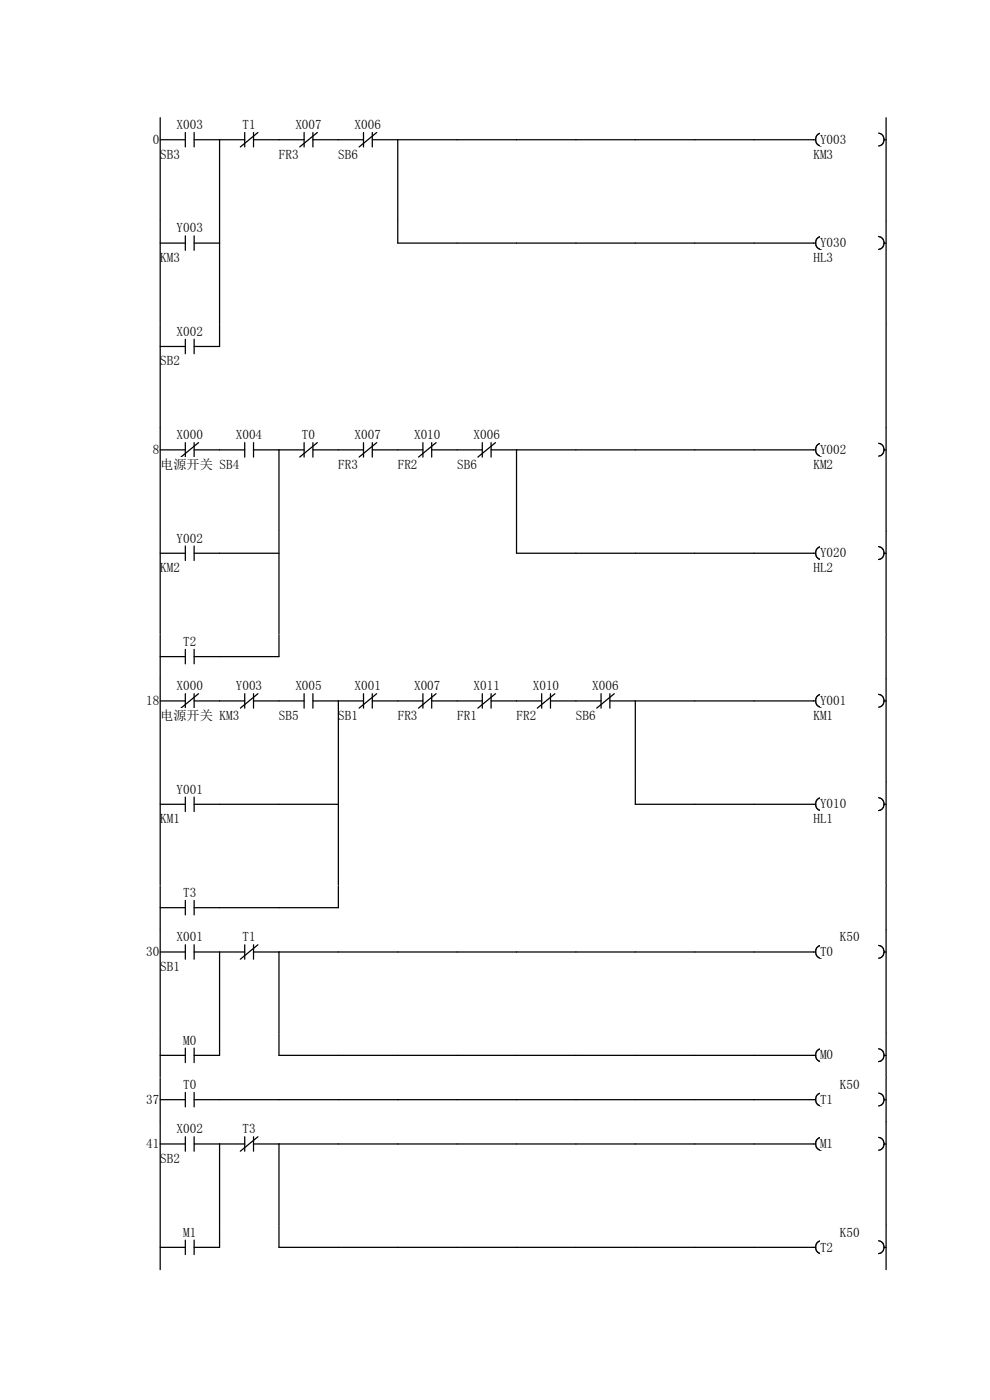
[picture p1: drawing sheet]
<svg xmlns="http://www.w3.org/2000/svg" width="210mm" height="297mm" viewBox="0 0 210 297" stroke-linecap="round" stroke-linejoin="round" font-family="sans-serif">
<path d="M34 29.6h5.3M39.3 28.1v3.1M41.2 29.6h5.4M41.2 28.1v3.1" fill="none" stroke="#070000" stroke-width=".27"/>
<path d="M34 31.2h4.2v2.8h-4.2z" fill="#fff"/>
<path d="M34 25v21.9" fill="none" stroke="#070000" stroke-width=".27"/>
<path d="M51.4 25h2.8v2.8h-2.8z" fill="#fff"/>
<path d="M51.9 29.6h-5.3v17.3M51.9 28.1v3.1M53.8 29.6h5.4M53.8 28.1v3.1M54.7 28.1l-3.7 3.1" fill="none" stroke="#070000" stroke-width=".27"/>
<path d="M62.7 25h5.5v2.8h-5.5z" fill="#fff"/>
<path d="M59.2 29.6h5.3M64.5 28.1v3.1M66.4 29.6h5.4M66.4 28.1v3.1M67.3 28.1l-3.7 3.1" fill="none" stroke="#070000" stroke-width=".27"/>
<g fill="#fff">
<path d="M59.2 31.2h4.2v2.8h-4.2z"/>
<path d="M75.2 25h5.6v2.8h-5.6z"/>
</g>
<path d="M71.8 29.6h5.3M77.1 28.1v3.1M79 29.6h5.4M79 28.1v3.1M79.9 28.1l-3.7 3.1" fill="none" stroke="#070000" stroke-width=".27"/>
<path d="M71.8 31.2h4.2v2.8h-4.2z" fill="#fff"/>
<path d="M173 29.6h-88.6v17.3M174.2 28.2a1.38 1.38 0 0 0-1.2 1.4 1.38 1.38 0 0 0 1.2 1.4" fill="none" stroke="#070000" stroke-width=".27"/>
<path d="M173.9 28.1h5.6v2.8h-5.6z" fill="#fff"/>
<path d="M186.4 28.2a1.38 1.38 0 0 1 1.2 1.4 1.38 1.38 0 0 1-1.2 1.4M187.5 29.6h.5" fill="none" stroke="#070000" stroke-width=".27"/>
<path d="M172.6 31.2h4.2v2.8h-4.2z" fill="#fff"/>
<path d="M188 25v21.9" fill="none" stroke="#070000" stroke-width=".27"/>
<g fill="#fff">
<path d="M20 46.9h14v22h-14z"/>
<path d="M34 46.9h12.6v22h-12.6z"/>
<path d="M46.6 46.9h12.6v22h-12.6z"/>
<path d="M59.2 46.9h12.6v22h-12.6z"/>
<path d="M71.8 46.9h12.6v22h-12.6z"/>
<path d="M84.4 46.9h12.6v22h-12.6z"/>
<path d="M97 46.9h12.6v22h-12.6z"/>
<path d="M109.6 46.9h12.6v22h-12.6z"/>
<path d="M122.2 46.9h12.6v22h-12.6z"/>
<path d="M134.8 46.9h12.6v22h-12.6z"/>
<path d="M147.4 46.9h12.6v22h-12.6z"/>
<path d="M160 46.9h12.6v22h-12.6z"/>
<path d="M172.6 46.9h15.4v22h-15.4z"/>
<path d="M37.5 46.9h5.6v2.8h-5.6z"/>
</g>
<path d="M34 51.6h5.3M39.3 50v3.1M41.2 51.6h5.4M41.2 50v3.1" fill="none" stroke="#070000" stroke-width=".27"/>
<path d="M34 53.2h4.2v2.8h-4.2z" fill="#fff"/>
<path d="M34 46.9v21.9M46.6 46.9v21.9M84.4 46.9v4.7h88.6M174.2 50.2a1.39 1.39 0 0 0-1.2 1.3 1.39 1.39 0 0 0 1.2 1.4" fill="none" stroke="#070000" stroke-width=".27"/>
<path d="M173.9 50h5.6v2.8h-5.6z" fill="#fff"/>
<path d="M186.4 50.2a1.38 1.38 0 0 1 1.2 1.3 1.38 1.38 0 0 1-1.2 1.4M187.5 51.6h.5" fill="none" stroke="#070000" stroke-width=".27"/>
<path d="M172.6 53.2h4.2v2.8h-4.2z" fill="#fff"/>
<path d="M188 46.9v21.9" fill="none" stroke="#070000" stroke-width=".27"/>
<g fill="#fff">
<path d="M20 68.9h14v21.9h-14z"/>
<path d="M34 68.9h12.6v21.9h-12.6z"/>
<path d="M46.6 68.9h12.6v21.9h-12.6z"/>
<path d="M59.2 68.9h12.6v21.9h-12.6z"/>
<path d="M71.8 68.9h12.6v21.9h-12.6z"/>
<path d="M84.4 68.9h12.6v21.9h-12.6z"/>
<path d="M97 68.9h12.6v21.9h-12.6z"/>
<path d="M109.6 68.9h12.6v21.9h-12.6z"/>
<path d="M122.2 68.9h12.6v21.9h-12.6z"/>
<path d="M134.8 68.9h12.6v21.9h-12.6z"/>
<path d="M147.4 68.9h12.6v21.9h-12.6z"/>
<path d="M160 68.9h12.6v21.9h-12.6z"/>
<path d="M172.6 68.9h15.4v21.9h-15.4z"/>
<path d="M37.5 68.8h5.6v2.8h-5.6z"/>
</g>
<path d="M34 73.5h5.3M39.3 72v3M41.2 73.5h5.4M41.2 72v3" fill="none" stroke="#070000" stroke-width=".27"/>
<path d="M34 75.1h4.2v2.8h-4.2z" fill="#fff"/>
<path d="M34 68.8v22M46.6 68.8v4.7M188 68.8v22" fill="none" stroke="#070000" stroke-width=".27"/>
<g fill="#fff">
<path d="M20 90.8h14v21.9h-14z"/>
<path d="M34 90.8h12.6v21.9h-12.6z"/>
<path d="M46.6 90.8h12.6v21.9h-12.6z"/>
<path d="M59.2 90.8h12.6v21.9h-12.6z"/>
<path d="M71.8 90.8h12.6v21.9h-12.6z"/>
<path d="M84.4 90.8h12.6v21.9h-12.6z"/>
<path d="M97 90.8h12.6v21.9h-12.6z"/>
<path d="M109.6 90.8h12.6v21.9h-12.6z"/>
<path d="M122.2 90.8h12.6v21.9h-12.6z"/>
<path d="M134.8 90.8h12.6v21.9h-12.6z"/>
<path d="M147.4 90.8h12.6v21.9h-12.6z"/>
<path d="M160 90.8h12.6v21.9h-12.6z"/>
<path d="M172.6 90.8h15.4v21.9h-15.4z"/>
<path d="M32.4 93.9h1.4v2.8h-1.4z"/>
<path d="M37.5 90.8h5.6v2.8h-5.6z"/>
</g>
<path d="M34 95.4h5.3M39.3 93.9v3.1M41.2 95.4h5.4M41.2 93.9v3.1M42.1 93.9l-3.7 3.1" fill="none" stroke="#070000" stroke-width=".27"/>
<path d="M34 97h11.3v2.8h-11.3z" fill="#fff"/>
<path d="M34 90.8v21.9" fill="none" stroke="#070000" stroke-width=".27"/>
<path d="M50 90.8h5.6v2.8h-5.6z" fill="#fff"/>
<path d="M46.6 95.4h5.3M51.9 93.9v3.1M53.8 95.4h5.4M53.8 93.9v3.1" fill="none" stroke="#070000" stroke-width=".27"/>
<g fill="#fff">
<path d="M46.6 97h4.2v2.8h-4.2z"/>
<path d="M64.1 90.8h2.7v2.8h-2.7z"/>
</g>
<path d="M64.5 95.4h-5.3v17.3M64.5 93.9v3.1M66.4 95.4h5.4M66.4 93.9v3.1M67.3 93.9l-3.7 3.1" fill="none" stroke="#070000" stroke-width=".27"/>
<path d="M75.2 90.8h5.6v2.8h-5.6z" fill="#fff"/>
<path d="M71.8 95.4h5.3M77.1 93.9v3.1M79 95.4h5.4M79 93.9v3.1M79.9 93.9l-3.7 3.1" fill="none" stroke="#070000" stroke-width=".27"/>
<g fill="#fff">
<path d="M71.8 97h4.2v2.8h-4.2z"/>
<path d="M87.8 90.8h5.6v2.8h-5.6z"/>
</g>
<path d="M84.4 95.4h5.3M89.7 93.9v3.1M91.6 95.4h5.4M91.6 93.9v3.1M92.5 93.9l-3.7 3.1" fill="none" stroke="#070000" stroke-width=".27"/>
<g fill="#fff">
<path d="M84.4 97h4.2v2.8h-4.2z"/>
<path d="M100.5 90.8h5.5v2.8h-5.5z"/>
</g>
<path d="M97 95.4h5.3M102.3 93.9v3.1M104.2 95.4h5.4M104.2 93.9v3.1M105.1 93.9l-3.7 3.1" fill="none" stroke="#070000" stroke-width=".27"/>
<path d="M97 97h4.2v2.8h-4.2z" fill="#fff"/>
<path d="M173 95.4h-63.4v17.3M174.2 94a1.39 1.39 0 0 0-1.2 1.4 1.39 1.39 0 0 0 1.2 1.4" fill="none" stroke="#070000" stroke-width=".27"/>
<path d="M173.9 93.9h5.6v2.8h-5.6z" fill="#fff"/>
<path d="M186.4 94a1.38 1.38 0 0 1 1.2 1.4 1.38 1.38 0 0 1-1.2 1.4M187.5 95.4h.5" fill="none" stroke="#070000" stroke-width=".27"/>
<path d="M172.6 97h4.2v2.8h-4.2z" fill="#fff"/>
<path d="M188 90.8v21.9" fill="none" stroke="#070000" stroke-width=".27"/>
<g fill="#fff">
<path d="M20 112.7h14v22h-14z"/>
<path d="M34 112.7h12.6v22h-12.6z"/>
<path d="M46.6 112.7h12.6v22h-12.6z"/>
<path d="M59.2 112.7h12.6v22h-12.6z"/>
<path d="M71.8 112.7h12.6v22h-12.6z"/>
<path d="M84.4 112.7h12.6v22h-12.6z"/>
<path d="M97 112.7h12.6v22h-12.6z"/>
<path d="M109.6 112.7h12.6v22h-12.6z"/>
<path d="M122.2 112.7h12.6v22h-12.6z"/>
<path d="M134.8 112.7h12.6v22h-12.6z"/>
<path d="M147.4 112.7h12.6v22h-12.6z"/>
<path d="M160 112.7h12.6v22h-12.6z"/>
<path d="M172.6 112.7h15.4v22h-15.4z"/>
<path d="M37.5 112.7h5.6v2.8h-5.6z"/>
</g>
<path d="M34 117.4h5.3M39.3 115.8v3.1M41.2 117.4h5.4M41.2 115.8v3.1" fill="none" stroke="#070000" stroke-width=".27"/>
<path d="M34 119h4.2v2.8h-4.2z" fill="#fff"/>
<path d="M34 112.7v21.9M46.6 117.4h12.6M59.2 112.7v21.9M109.6 112.7v4.7h63.4M174.2 116a1.39 1.39 0 0 0-1.2 1.3 1.39 1.39 0 0 0 1.2 1.4" fill="none" stroke="#070000" stroke-width=".27"/>
<path d="M173.9 115.8h5.6v2.8h-5.6z" fill="#fff"/>
<path d="M186.4 116a1.38 1.38 0 0 1 1.2 1.3 1.38 1.38 0 0 1-1.2 1.4M187.5 117.4h.5" fill="none" stroke="#070000" stroke-width=".27"/>
<path d="M172.6 119h4.2v2.8h-4.2z" fill="#fff"/>
<path d="M188 112.7v21.9" fill="none" stroke="#070000" stroke-width=".27"/>
<g fill="#fff">
<path d="M20 134.7h14v9.4h-14z"/>
<path d="M34 134.7h12.6v9.4h-12.6z"/>
<path d="M46.6 134.7h12.6v9.4h-12.6z"/>
<path d="M59.2 134.7h12.6v9.4h-12.6z"/>
<path d="M71.8 134.7h12.6v9.4h-12.6z"/>
<path d="M84.4 134.7h12.6v9.4h-12.6z"/>
<path d="M97 134.7h12.6v9.4h-12.6z"/>
<path d="M109.6 134.7h12.6v9.4h-12.6z"/>
<path d="M122.2 134.7h12.6v9.4h-12.6z"/>
<path d="M134.8 134.7h12.6v9.4h-12.6z"/>
<path d="M147.4 134.7h12.6v9.4h-12.6z"/>
<path d="M160 134.7h12.6v9.4h-12.6z"/>
<path d="M172.6 134.7h15.4v9.4h-15.4z"/>
<path d="M38.9 134.6h2.8v2.8h-2.8z"/>
</g>
<path d="M34 139.3h5.3M34 134.6v9.4M39.3 137.8v3M41.2 137.8v3M59.2 134.6v4.7h-18M188 134.6v9.4" fill="none" stroke="#070000" stroke-width=".27"/>
<g fill="#fff">
<path d="M20 144.1h14v21.9h-14z"/>
<path d="M34 144.1h12.6v21.9h-12.6z"/>
<path d="M46.6 144.1h12.6v21.9h-12.6z"/>
<path d="M59.2 144.1h12.6v21.9h-12.6z"/>
<path d="M71.8 144.1h12.6v21.9h-12.6z"/>
<path d="M84.4 144.1h12.6v21.9h-12.6z"/>
<path d="M97 144.1h12.6v21.9h-12.6z"/>
<path d="M109.6 144.1h12.6v21.9h-12.6z"/>
<path d="M122.2 144.1h12.6v21.9h-12.6z"/>
<path d="M134.8 144.1h12.6v21.9h-12.6z"/>
<path d="M147.4 144.1h12.6v21.9h-12.6z"/>
<path d="M160 144.1h12.6v21.9h-12.6z"/>
<path d="M172.6 144.1h15.4v21.9h-15.4z"/>
<path d="M31 147.2h2.8v2.7h-2.8z"/>
<path d="M37.5 144h5.6v2.8h-5.6z"/>
</g>
<path d="M34 148.7h5.3M39.3 147.2v3M41.2 148.7h5.4M41.2 147.2v3M42.1 147.2l-3.7 3" fill="none" stroke="#070000" stroke-width=".27"/>
<path d="M34 150.3h11.3v2.8h-11.3z" fill="#fff"/>
<path d="M34 144v22" fill="none" stroke="#070000" stroke-width=".27"/>
<path d="M50 144h5.6v2.8h-5.6z" fill="#fff"/>
<path d="M46.6 148.7h5.3M51.9 147.2v3M53.8 148.7h5.4M53.8 147.2v3M54.7 147.2l-3.7 3" fill="none" stroke="#070000" stroke-width=".27"/>
<g fill="#fff">
<path d="M46.6 150.3h4.2v2.8h-4.2z"/>
<path d="M62.7 144h5.5v2.8h-5.5z"/>
</g>
<path d="M59.2 148.7h5.3M64.5 147.2v3M66.4 148.7h5.4M66.4 147.2v3" fill="none" stroke="#070000" stroke-width=".27"/>
<g fill="#fff">
<path d="M59.2 150.3h4.2v2.8h-4.2z"/>
<path d="M75.2 144h5.6v2.8h-5.6z"/>
</g>
<path d="M71.8 148.7h5.3M77.1 147.2v3M79 148.7h5.4M79 147.2v3M79.9 147.2l-3.7 3" fill="none" stroke="#070000" stroke-width=".27"/>
<path d="M71.8 150.3h4.2v2.8h-4.2z" fill="#fff"/>
<path d="M71.8 148.7v17.3" fill="none" stroke="#070000" stroke-width=".27"/>
<path d="M87.8 144h5.6v2.8h-5.6z" fill="#fff"/>
<path d="M84.4 148.7h5.3M89.7 147.2v3M91.6 148.7h5.4M91.6 147.2v3M92.5 147.2l-3.7 3" fill="none" stroke="#070000" stroke-width=".27"/>
<g fill="#fff">
<path d="M84.4 150.3h4.2v2.8h-4.2z"/>
<path d="M100.5 144h5.5v2.8h-5.5z"/>
</g>
<path d="M97 148.7h5.3M102.3 147.2v3M104.2 148.7h5.4M104.2 147.2v3M105.1 147.2l-3.7 3" fill="none" stroke="#070000" stroke-width=".27"/>
<g fill="#fff">
<path d="M97 150.3h4.2v2.8h-4.2z"/>
<path d="M113 144h5.6v2.8h-5.6z"/>
</g>
<path d="M109.6 148.7h5.3M114.9 147.2v3M116.8 148.7h5.4M116.8 147.2v3M117.7 147.2l-3.7 3" fill="none" stroke="#070000" stroke-width=".27"/>
<g fill="#fff">
<path d="M109.6 150.3h4.2v2.8h-4.2z"/>
<path d="M125.6 144h5.6v2.8h-5.6z"/>
</g>
<path d="M122.2 148.7h5.3M127.5 147.2v3M129.4 148.7h5.4M129.4 147.2v3M130.3 147.2l-3.7 3" fill="none" stroke="#070000" stroke-width=".27"/>
<path d="M122.2 150.3h4.2v2.8h-4.2z" fill="#fff"/>
<path d="M173 148.7h-38.2v17.3M174.2 147.3a1.39 1.39 0 0 0-1.2 1.4 1.39 1.39 0 0 0 1.2 1.3" fill="none" stroke="#070000" stroke-width=".27"/>
<path d="M173.9 147.2h5.6v2.7h-5.6z" fill="#fff"/>
<path d="M186.4 147.3a1.38 1.38 0 0 1 1.2 1.4 1.38 1.38 0 0 1-1.2 1.3M187.5 148.7h.5" fill="none" stroke="#070000" stroke-width=".27"/>
<path d="M172.6 150.3h4.2v2.8h-4.2z" fill="#fff"/>
<path d="M188 144v22" fill="none" stroke="#070000" stroke-width=".27"/>
<g fill="#fff">
<path d="M20 166h14v21.9h-14z"/>
<path d="M34 166h12.6v21.9h-12.6z"/>
<path d="M46.6 166h12.6v21.9h-12.6z"/>
<path d="M59.2 166h12.6v21.9h-12.6z"/>
<path d="M71.8 166h12.6v21.9h-12.6z"/>
<path d="M84.4 166h12.6v21.9h-12.6z"/>
<path d="M97 166h12.6v21.9h-12.6z"/>
<path d="M109.6 166h12.6v21.9h-12.6z"/>
<path d="M122.2 166h12.6v21.9h-12.6z"/>
<path d="M134.8 166h12.6v21.9h-12.6z"/>
<path d="M147.4 166h12.6v21.9h-12.6z"/>
<path d="M160 166h12.6v21.9h-12.6z"/>
<path d="M172.6 166h15.4v21.9h-15.4z"/>
<path d="M37.5 165.9h5.6v2.8h-5.6z"/>
</g>
<path d="M34 170.6h5.3M39.3 169.1v3.1M41.2 170.6h5.4M41.2 169.1v3.1" fill="none" stroke="#070000" stroke-width=".27"/>
<path d="M34 172.2h4.2v2.8h-4.2z" fill="#fff"/>
<path d="M34 166v21.9M46.6 170.6h25.2M71.8 166v21.9M134.8 166v4.6h38.2M174.2 169.2a1.39 1.39 0 0 0-1.2 1.4 1.39 1.39 0 0 0 1.2 1.4" fill="none" stroke="#070000" stroke-width=".27"/>
<path d="M173.9 169.1h5.6v2.8h-5.6z" fill="#fff"/>
<path d="M186.4 169.2a1.38 1.38 0 0 1 1.2 1.4 1.38 1.38 0 0 1-1.2 1.4M187.5 170.6h.5" fill="none" stroke="#070000" stroke-width=".27"/>
<path d="M172.6 172.2h4.2v2.8h-4.2z" fill="#fff"/>
<path d="M188 166v21.9" fill="none" stroke="#070000" stroke-width=".27"/>
<g fill="#fff">
<path d="M20 187.9h14v9.4h-14z"/>
<path d="M34 187.9h12.6v9.4h-12.6z"/>
<path d="M46.6 187.9h12.6v9.4h-12.6z"/>
<path d="M59.2 187.9h12.6v9.4h-12.6z"/>
<path d="M71.8 187.9h12.6v9.4h-12.6z"/>
<path d="M84.4 187.9h12.6v9.4h-12.6z"/>
<path d="M97 187.9h12.6v9.4h-12.6z"/>
<path d="M109.6 187.9h12.6v9.4h-12.6z"/>
<path d="M122.2 187.9h12.6v9.4h-12.6z"/>
<path d="M134.8 187.9h12.6v9.4h-12.6z"/>
<path d="M147.4 187.9h12.6v9.4h-12.6z"/>
<path d="M160 187.9h12.6v9.4h-12.6z"/>
<path d="M172.6 187.9h15.4v9.4h-15.4z"/>
<path d="M38.9 187.9h2.8v2.8h-2.8z"/>
</g>
<path d="M34 192.6h5.3M34 187.9v9.4M39.3 191v3.1M41.2 191v3.1M71.8 187.9v4.7h-30.6M188 187.9v9.4" fill="none" stroke="#070000" stroke-width=".27"/>
<g fill="#fff">
<path d="M20 197.3h14v21.9h-14z"/>
<path d="M34 197.3h12.6v21.9h-12.6z"/>
<path d="M46.6 197.3h12.6v21.9h-12.6z"/>
<path d="M59.2 197.3h12.6v21.9h-12.6z"/>
<path d="M71.8 197.3h12.6v21.9h-12.6z"/>
<path d="M84.4 197.3h12.6v21.9h-12.6z"/>
<path d="M97 197.3h12.6v21.9h-12.6z"/>
<path d="M109.6 197.3h12.6v21.9h-12.6z"/>
<path d="M122.2 197.3h12.6v21.9h-12.6z"/>
<path d="M134.8 197.3h12.6v21.9h-12.6z"/>
<path d="M147.4 197.3h12.6v21.9h-12.6z"/>
<path d="M160 197.3h12.6v21.9h-12.6z"/>
<path d="M172.6 197.3h15.4v21.9h-15.4z"/>
<path d="M31 200.4h2.8v2.8h-2.8z"/>
<path d="M37.5 197.3h5.6v2.8h-5.6z"/>
</g>
<path d="M34 202h5.3M39.3 200.4v3.1M41.2 202h5.4M41.2 200.4v3.1" fill="none" stroke="#070000" stroke-width=".27"/>
<path d="M34 203.5h4.2v2.8h-4.2z" fill="#fff"/>
<path d="M34 197.3v21.9" fill="none" stroke="#070000" stroke-width=".27"/>
<path d="M51.4 197.3h2.8v2.8h-2.8z" fill="#fff"/>
<path d="M51.9 202h-5.3v17.2M51.9 200.4v3.1M53.8 202h119.2M53.8 200.4v3.1M54.7 200.4l-3.7 3.1M59.2 202v17.2M174.2 200.6a1.39 1.39 0 0 0-1.2 1.3 1.39 1.39 0 0 0 1.2 1.4" fill="none" stroke="#070000" stroke-width=".27"/>
<g fill="#fff">
<path d="M178.2 197.3h4.2v2.8h-4.2z"/>
<path d="M173.9 200.4h2.8v2.8h-2.8z"/>
</g>
<path d="M188 197.3v21.9M186.4 200.6a1.38 1.38 0 0 1 1.2 1.3 1.38 1.38 0 0 1-1.2 1.4M187.5 202h.5" fill="none" stroke="#070000" stroke-width=".27"/>
<g fill="#fff">
<path d="M20 219.2h14v9.4h-14z"/>
<path d="M34 219.2h12.6v9.4h-12.6z"/>
<path d="M46.6 219.2h12.6v9.4h-12.6z"/>
<path d="M59.2 219.2h12.6v9.4h-12.6z"/>
<path d="M71.8 219.2h12.6v9.4h-12.6z"/>
<path d="M84.4 219.2h12.6v9.4h-12.6z"/>
<path d="M97 219.2h12.6v9.4h-12.6z"/>
<path d="M109.6 219.2h12.6v9.4h-12.6z"/>
<path d="M122.2 219.2h12.6v9.4h-12.6z"/>
<path d="M134.8 219.2h12.6v9.4h-12.6z"/>
<path d="M147.4 219.2h12.6v9.4h-12.6z"/>
<path d="M160 219.2h12.6v9.4h-12.6z"/>
<path d="M172.6 219.2h15.4v9.4h-15.4z"/>
<path d="M38.9 219.2h2.8v2.8h-2.8z"/>
</g>
<path d="M34 219.2v9.4M46.6 219.2v4.7h-5.4M59.2 219.2v4.7h113.8M34 223.9h5.3M39.3 222.4v3M41.2 222.4v3M174.2 222.5a1.39 1.39 0 0 0-1.2 1.4 1.39 1.39 0 0 0 1.2 1.3" fill="none" stroke="#070000" stroke-width=".27"/>
<path d="M173.9 222.3h2.8v2.8h-2.8z" fill="#fff"/>
<path d="M188 219.2v9.4M186.4 222.5a1.38 1.38 0 0 1 1.2 1.4 1.38 1.38 0 0 1-1.2 1.3M187.5 223.9h.5" fill="none" stroke="#070000" stroke-width=".27"/>
<g fill="#fff">
<path d="M20 228.6h14v9.4h-14z"/>
<path d="M34 228.6h12.6v9.4h-12.6z"/>
<path d="M46.6 228.6h12.6v9.4h-12.6z"/>
<path d="M59.2 228.6h12.6v9.4h-12.6z"/>
<path d="M71.8 228.6h12.6v9.4h-12.6z"/>
<path d="M84.4 228.6h12.6v9.4h-12.6z"/>
<path d="M97 228.6h12.6v9.4h-12.6z"/>
<path d="M109.6 228.6h12.6v9.4h-12.6z"/>
<path d="M122.2 228.6h12.6v9.4h-12.6z"/>
<path d="M134.8 228.6h12.6v9.4h-12.6z"/>
<path d="M147.4 228.6h12.6v9.4h-12.6z"/>
<path d="M160 228.6h12.6v9.4h-12.6z"/>
<path d="M172.6 228.6h15.4v9.4h-15.4z"/>
<path d="M31 231.8h2.8v2.8h-2.8z"/>
<path d="M38.9 228.6h2.8v2.8h-2.8z"/>
</g>
<path d="M34 233.3h5.3M34 228.6v9.4M39.3 231.8v3M41.2 233.3h131.8M41.2 231.8v3M174.2 231.9a1.39 1.39 0 0 0-1.2 1.4 1.39 1.39 0 0 0 1.2 1.3" fill="none" stroke="#070000" stroke-width=".27"/>
<g fill="#fff">
<path d="M178.2 228.6h4.2v2.8h-4.2z"/>
<path d="M173.9 231.8h2.8v2.8h-2.8z"/>
</g>
<path d="M186.4 231.9a1.38 1.38 0 0 1 1.2 1.4 1.38 1.38 0 0 1-1.2 1.3M187.5 233.3h.5M188 228.6v9.4" fill="none" stroke="#070000" stroke-width=".27"/>
<g fill="#fff">
<path d="M20 238h14v22h-14z"/>
<path d="M34 238h12.6v22h-12.6z"/>
<path d="M46.6 238h12.6v22h-12.6z"/>
<path d="M59.2 238h12.6v22h-12.6z"/>
<path d="M71.8 238h12.6v22h-12.6z"/>
<path d="M84.4 238h12.6v22h-12.6z"/>
<path d="M97 238h12.6v22h-12.6z"/>
<path d="M109.6 238h12.6v22h-12.6z"/>
<path d="M122.2 238h12.6v22h-12.6z"/>
<path d="M134.8 238h12.6v22h-12.6z"/>
<path d="M147.4 238h12.6v22h-12.6z"/>
<path d="M160 238h12.6v22h-12.6z"/>
<path d="M172.6 238h15.4v22h-15.4z"/>
<path d="M31 241.2h2.8v2.8h-2.8z"/>
<path d="M37.5 238h5.6v2.8h-5.6z"/>
</g>
<path d="M34 242.7h5.3M39.3 241.2v3M41.2 242.7h5.4M41.2 241.2v3" fill="none" stroke="#070000" stroke-width=".27"/>
<path d="M34 244.3h4.2v2.8h-4.2z" fill="#fff"/>
<path d="M34 238v22" fill="none" stroke="#070000" stroke-width=".27"/>
<path d="M51.4 238h2.8v2.8h-2.8z" fill="#fff"/>
<path d="M51.9 242.7h-5.3v17.3M51.9 241.2v3M53.8 242.7h119.2M53.8 241.2v3M54.7 241.2l-3.7 3M59.2 242.7v17.3M174.2 241.3a1.39 1.39 0 0 0-1.2 1.4 1.39 1.39 0 0 0 1.2 1.3" fill="none" stroke="#070000" stroke-width=".27"/>
<path d="M173.9 241.2h2.8v2.8h-2.8z" fill="#fff"/>
<path d="M188 238v22M186.4 241.3a1.38 1.38 0 0 1 1.2 1.4 1.38 1.38 0 0 1-1.2 1.3M187.5 242.7h.5" fill="none" stroke="#070000" stroke-width=".27"/>
<g fill="#fff">
<path d="M20 260h14v9.4h-14z"/>
<path d="M34 260h12.6v9.4h-12.6z"/>
<path d="M46.6 260h12.6v9.4h-12.6z"/>
<path d="M59.2 260h12.6v9.4h-12.6z"/>
<path d="M71.8 260h12.6v9.4h-12.6z"/>
<path d="M84.4 260h12.6v9.4h-12.6z"/>
<path d="M97 260h12.6v9.4h-12.6z"/>
<path d="M109.6 260h12.6v9.4h-12.6z"/>
<path d="M122.2 260h12.6v9.4h-12.6z"/>
<path d="M134.8 260h12.6v9.4h-12.6z"/>
<path d="M147.4 260h12.6v9.4h-12.6z"/>
<path d="M160 260h12.6v9.4h-12.6z"/>
<path d="M172.6 260h15.4v9.4h-15.4z"/>
<path d="M38.9 260h2.8v2.8h-2.8z"/>
</g>
<path d="M34 260v9.4M46.6 260v4.6h-5.4M59.2 260v4.6h113.8M34 264.6h5.3M39.3 263.1v3M41.2 263.1v3M174.2 263.2a1.39 1.39 0 0 0-1.2 1.4 1.39 1.39 0 0 0 1.2 1.4" fill="none" stroke="#070000" stroke-width=".27"/>
<g fill="#fff">
<path d="M178.2 260h4.2v2.8h-4.2z"/>
<path d="M173.9 263.1h2.8v2.8h-2.8z"/>
</g>
<path d="M188 260v9.4M186.4 263.2a1.38 1.38 0 0 1 1.2 1.4 1.38 1.38 0 0 1-1.2 1.4M187.5 264.6h.5" fill="none" stroke="#070000" stroke-width=".27"/>
<g font-size="2.8">
<text x="37.5" y="27.4">X003</text>
<text x="51.4" y="27.4">T1</text>
<text x="62.7" y="27.4">X007</text>
<text x="75.2" y="27.4">X006</text>
<text x="32.4" y="30.5">0</text>
<text x="34" y="33.7">SB3</text>
<text x="59.2" y="33.7">FR3</text>
<text x="71.8" y="33.7">SB6</text>
<text x="172.6" y="33.7">KM3</text>
<text x="173.9" y="30.5">Y003</text>
<text x="37.5" y="49.3">Y003</text>
<text x="173.9" y="52.5">Y030</text>
<text x="34" y="55.6">KM3</text>
<text x="172.6" y="55.6">HL3</text>
<text x="37.5" y="71.2">X002</text>
<text x="34" y="77.5">SB2</text>
<text x="37.5" y="93.2">X000</text>
<text x="50" y="93.2">X004</text>
<text x="64" y="93.2">T0</text>
<text x="75.2" y="93.2">X007</text>
<text x="87.8" y="93.2">X010</text>
<text x="100.5" y="93.2">X006</text>
<text x="32.4" y="96.3">8</text>
<text x="34" y="99.4">电源开关</text>
<text x="46.6" y="99.4">SB4</text>
<text x="71.8" y="99.4">FR3</text>
<text x="84.4" y="99.4">FR2</text>
<text x="97" y="99.4">SB6</text>
<text x="172.6" y="99.4">KM2</text>
<text x="173.9" y="96.3">Y002</text>
<text x="37.5" y="115.1">Y002</text>
<text x="173.9" y="118.2">Y020</text>
<text x="34" y="121.4">KM2</text>
<text x="172.6" y="121.4">HL2</text>
<text x="38.9" y="137">T2</text>
<text x="31" y="149.6">18</text>
<text x="37.5" y="146.4">X000</text>
<text x="50" y="146.4">Y003</text>
<text x="62.7" y="146.4">X005</text>
<text x="75.2" y="146.4">X001</text>
<text x="87.8" y="146.4">X007</text>
<text x="100.5" y="146.4">X011</text>
<text x="113" y="146.4">X010</text>
<text x="125.6" y="146.4">X006</text>
<text x="173.9" y="149.6">Y001</text>
<text x="34" y="152.7">电源开关</text>
<text x="46.6" y="152.7">KM3</text>
<text x="59.2" y="152.7">SB5</text>
<text x="71.8" y="152.7">SB1</text>
<text x="84.4" y="152.7">FR3</text>
<text x="97" y="152.7">FR1</text>
<text x="109.6" y="152.7">FR2</text>
<text x="122.2" y="152.7">SB6</text>
<text x="172.6" y="152.7">KM1</text>
<text x="37.5" y="168.4">Y001</text>
<text x="173.9" y="171.5">Y010</text>
<text x="34" y="174.6">KM1</text>
<text x="172.6" y="174.6">HL1</text>
<text x="38.9" y="190.3">T3</text>
<text x="31" y="202.8">30</text>
<text x="37.5" y="199.7">X001</text>
<text x="51.4" y="199.7">T1</text>
<text x="173.9" y="202.8">T0</text>
<text x="178.2" y="199.7">K50</text>
<text x="34" y="206">SB1</text>
<text x="38.9" y="221.6">M0</text>
<text x="173.9" y="224.7">M0</text>
<text x="38.9" y="231.1">T0</text>
<text x="178.2" y="231.1">K50</text>
<text x="31" y="234.2">37</text>
<text x="173.9" y="234.2">T1</text>
<text x="31" y="243.6">41</text>
<text x="37.5" y="240.5">X002</text>
<text x="51.4" y="240.5">T3</text>
<text x="173.9" y="243.6">M1</text>
<text x="34" y="246.7">SB2</text>
<text x="38.9" y="262.4">M1</text>
<text x="178.2" y="262.4">K50</text>
<text x="173.9" y="265.5">T2</text>
</g>
</svg>
